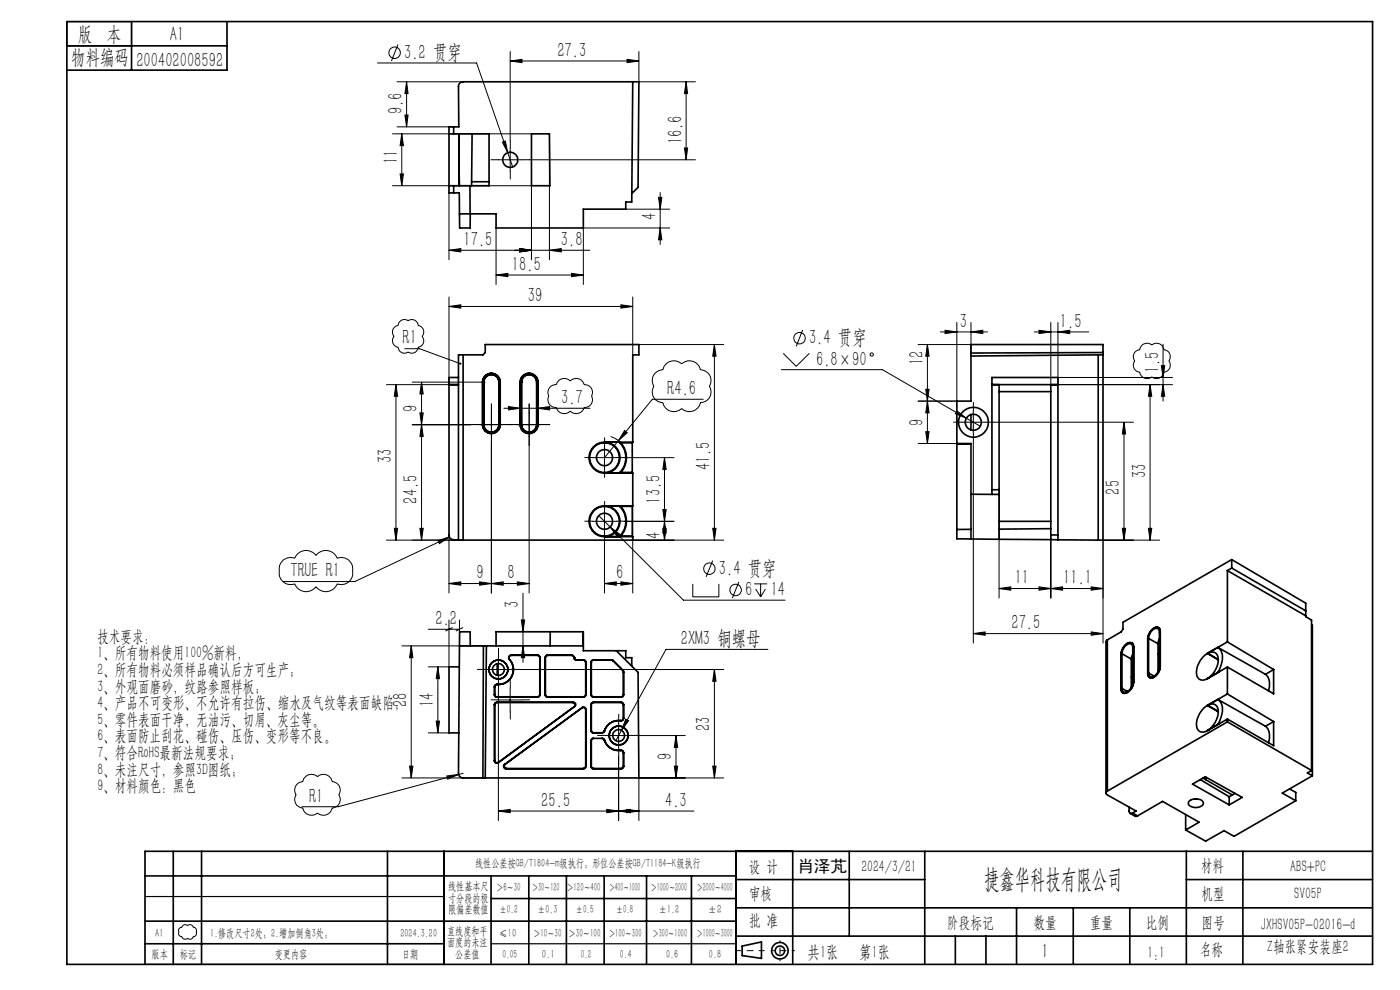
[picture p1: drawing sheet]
<svg xmlns="http://www.w3.org/2000/svg" width="297mm" height="210mm" viewBox="0 0 297 210" stroke-linecap="round" stroke-linejoin="round" font-family="sans-serif">
<g fill="none" stroke="#000" stroke-width=".21">
<path d="M80.1 13.4h21l6.6 19M84.2 17.3h14M84.4 9.4l-1.4 3.5M86.3 17.3v9.6M86.3 17.3l.3 2.6h-.7zM108.2 12.9l2.5-.3v.7zM108.2 10.9v18.9M108.2 12.9h27.3M133 12.6l2.5 .3-2.5 .4zM135.5 10.9v6.4h12M145.6 17.3v16.6M145.6 17.3l.3 2.6h-.7z"/>
<path d="M83.3 39.4h29.4v15.7M83.3 28.4h29.4M84.2 26.9h12M84.9 36.9h.7l-.4 2.5zM85.2 28.4v11M85.2 28.4l.4 2.5h-.7zM85.9 24.4h.7l-.3 2.5zM105.7 33.9h5M106.6 30.2l.6-.3 .5 2.5zM107.7 32.4l1.1 3M108.2 31.4v5M112.3 33.9h35.2"/>
<path d="M116.6 28.4v26.7M145.2 31.4h.7l-.3 2.5zM95.2 53.1l2.6-.4v.7zM95.2 53.1h29.9M95.2 40.9v14.2M105.2 58.3l2.5-.3v.7zM105.2 48.4v12M105.2 58.3h18.6M110.2 52.7l2.5 .4-2.5 .3zM116.6 53.1l2.5-.4v.7zM121.2 58l2.6 .3-2.6 .4zM132.8 44.4h9.3"/>
<path d="M139.7 41.9h.7l-.3 2.5zM140.1 48.4l.3 2.5h-.7zM140.1 40.8v11M142.1 48.4h-18.3v12M84.9 68.1a1.32 1.32 0 0 1 1.7-.1 1.32 1.32 0 0 1 2.1 1 1.39 1.39 0 0 1 .8 2.4 1.37 1.37 0 0 1 .3 1.4 1.37 1.37 0 0 1-1.1 .9 1.34 1.34 0 0 1-2.1 1 1.35 1.35 0 0 1-2.1-1 1.37 1.37 0 0 1-.9-2.3 1.42 1.42 0 0 1 .9-2.4zM85.9 74h3.1l8.6 3.1M95.2 65l2.6-.3v.7zM95.2 63v18.6h-13.2M95.2 65h39M131.7 64.7l2.5 .3-2.5 .4zM134.2 63v12.3M135.5 73.1h18"/>
<path d="M138.9 79.3l.1-.2a2.31 2.31 0 0 1 1.6-.7 2.4 2.4 0 0 1 4-1.2 2.4 2.4 0 0 1 4 1.2 2.29 2.29 0 0 1 1.9 3.5 2.25 2.25 0 0 1-1.9 3.5 2.4 2.4 0 0 1-4 1.3 2.4 2.4 0 0 1-4-1.3 2.25 2.25 0 0 1-1.9-3.5 2.28 2.28 0 0 1 .2-2.6zM151.6 73.1l.3 2.5h-.7zM151.6 73.1v41.5M165.8 78.4h21.4l17.8 10.3M166.2 75l2.7 2.7 2.8-2.7M170.3 70l-1.4 3.5M194.8 73.1h11.2M196.7 73.1l.4 2.5h-.7zM196.7 73.1v21M199.5 70.4h10M200.5 70.1l2.5 .3-2.5 .4zM203 68.4v16.7h-8.2"/>
<path d="M206 70.4l2.5-.3v.7zM206 68.4v7.1M219.4 70.4h11.6M220.4 70.1l2.5 .3-2.5 .4zM222.9 68.4v13.2h25.8M224.4 70.4l2.5-.3v.7zM224.4 68.4v13.2M240.8 74.6l.2-.1a1.24 1.24 0 0 0 1-1 1.59 1.59 0 0 1 2.3-.3 1.56 1.56 0 0 1 2.6 1 1.48 1.48 0 0 1 1.1 2.3 1.5 1.5 0 0 1-1.1 2.4 1.56 1.56 0 0 1-2.6 1 1.54 1.54 0 0 1-2.5-1 1.5 1.5 0 0 1-1.1-2.4 1.46 1.46 0 0 1 .1-1.9zM246.4 77.6h.7l-.4 2.5zM246.7 73v12.1M84 81.6v33M84 81.6l.3 2.5h-.7z"/>
<path d="M87.5 90.1h12.4M87.5 81.1h14.9M89.1 87.6h.7l-.4 2.5zM89.4 90.1l.4 2.5h-.7zM89.4 81.1l.4 2.5h-.7zM89.4 81.1v33.5M101.7 90.1h5.1M104.2 94.4v31.4M104.2 87.6v5M106.9 86.6h18.3M107.9 86.2l2.5 .4-2.5 .4zM109.7 90.1h5"/>
<path d="M112.3 87.6v5M112.3 94.4v31.4M114.1 86.6l2.5-.4v.8zM116.7 82.1a1.7 1.7 0 0 1 1.3-.5 1.75 1.75 0 0 1 3-.8 1.76 1.76 0 0 1 2.9 .8 1.64 1.64 0 0 1 1.6 2.4 1.61 1.61 0 0 1-1.6 2.4 1.75 1.75 0 0 1-2.9 .8 1.76 1.76 0 0 1-3-.8 1.65 1.65 0 0 1-1.6-2.4 1.71 1.71 0 0 1 .3-1.9zM125.7 97.1h5M128.2 94.6v5M129.5 92.6l.9 .3 1.3 1M131.2 93.5l-3 3.6M132.4 97.1h10.6M132.5 91.3l.6 .5-1.9 1.7zM141 97.1v17.5M141 97.1l.3 2.5h-.7z"/>
<path d="M149.2 84.7h-10.8l-7.2 8.8M194.8 94.1h8.2M196.4 91.6h.7l-.4 2.5zM196.4 82.6h.7l-.4 2.5zM196.7 85.1l.4 2.5h-.7zM203 87.2l2 1.5-2.3-.9zM204 89.6h5M205 88.7l3 1.7M206.5 87.1v5M206.5 93.8v42.6M210.7 89.6h29.8M224.4 80.1h24.3"/>
<path d="M238.4 89.6l.4 2.5h-.7zM238.4 89.6v25M244 81.6l.3 2.5h-.7zM244 81.6v33M246.7 81.6l.4 2.5h-.7zM60 118.9l.2-.2a2.58 2.58 0 0 1 2.3-.3 2.61 2.61 0 0 1 4.5-.6 2.61 2.61 0 0 1 4.5 .6 2.49 2.49 0 0 1 3.3 2.9 2.45 2.45 0 0 1-3.3 2.6 2.61 2.61 0 0 1-4.5 .6 2.61 2.61 0 0 1-4.5-.6 2.51 2.51 0 0 1-3.3-3 2.36 2.36 0 0 1 .8-2zM83.6 112.1h.7l-.3 2.5zM89.1 112.1h.7l-.4 2.5zM92.9 114.7l2.4-.8-2.1 1.4zM95.2 113.5v12.3M95.3 113.9l-20 9.5h-15.2M98.2 114.6h-16.2"/>
<path d="M125.7 110.6h5M127 109.4l18 17.9h21.5M128.2 114.8v11M128.2 108.1v5M129.4 111.8l2 1.5-.4 .5zM134.2 107.3v18.5M134.2 114.6h19.3M140.6 108.1h.7l-.3 2.5zM140.6 112.1h.7l-.3 2.5zM141 110.6l.3 2.5h-.7zM143 110.6h-10.6M151.2 118.9l-1.4 3.5"/>
<path d="M151.2 112.1h.7l-.3 2.5zM211.9 103.9v23M222.9 113.5v13.4M238.1 112.1h.7l-.4 2.5zM243.6 112.1h.7l-.3 2.5zM246 114.6h-12v21.8M85.3 137h17.9M87.2 137l.4 2.5h-.7zM87.2 137v28M90.8 133.5h6.7M95.2 123.8l2.6-.4v.7zM95.2 131.5v10h-4.3"/>
<path d="M96 133.1l-1.5 .7M97.5 131.5v5.5M98.2 133.1l-1.4 .7M101.7 123.4l2.5 .4-2.5 .3zM104.2 123.8l2.6-.4v.7zM105.7 139.5v5M109.7 123.4l2.6 .4-2.6 .3zM110.6 131.5h.7l-.4 2.5zM110.9 125.9v14.6M110.9 137l.4 2.5h-.7zM112.3 123.8h-17.1M128.2 123.8l2.5-.4v.7z"/>
<path d="M128.2 123.8h6M131.7 123.4l2.5 .4-2.5 .3zM147 123.9v2.7h5.5v-2.7M156.7 123.4l-1.3 3.5M160 123.9h2.7M160.3 124.9l1.1 1.7M161.4 123.9v2.7M162.4 124.9l-1 1.7M162.9 137.8h-21.6l-10.7 19.3M206.5 134.4l2.5-.4v.8zM206.5 134.4h27.5M211.9 124.8l2.5-.3v.7z"/>
<path d="M211.9 124.8h22.1M220.4 124.5l2.5 .3-2.5 .4zM222.9 124.8l2.5-.3v.7zM231.5 124.5l2.5 .3-2.5 .4zM231.5 134l2.5 .4-2.5 .4zM90.9 155.5h4.4M92.5 153h.7l-.3 2.5zM92.9 141.5l.3 2.5h-.7zM92.9 141.5v14M103.2 142h5M105.7 146.5v27.6M105.7 148.5h5"/>
<path d="M108.2 146v5M110.2 142h43.3M128.7 156h5M131.2 153.5v5M132.8 152.6l.5 .3-1.5 2zM135.7 156h9.7M143.4 156l.4 2.5h-.7zM143.4 156v9M151.6 142l.3 2.5h-.7zM151.6 142v23M63 166.3l.7-.4 .5-.1a1.87 1.87 0 0 1 3.1-1.1 1.87 1.87 0 0 1 3.1 1.1 1.77 1.77 0 0 1 1.5 2.8 1.76 1.76 0 0 1-1.5 2.8 1.9 1.9 0 0 1-3.1 1.1 1.9 1.9 0 0 1-3.1-1.1 1.78 1.78 0 0 1-1.4-2.8 1.75 1.75 0 0 1 .2-2.3zM85.3 165h17.6"/>
<path d="M86.9 162.5h.7l-.4 2.5zM94.8 164.6l2.5-.3-2.3 1zM97.3 164.3l-25.5 6.8h-7.8M98.2 164l-.9 .3M105.7 172l2.5-.3v.7zM105.7 172h41.5M128.7 171.7l2.5 .3-2.5 .4zM131.2 172l2.5-.3v.7zM131.2 160.5v13.6M133 171.7l2.5 .3-2.5 .4zM143.1 162.5h.7l-.4 2.5zM151.2 162.5h.7l-.3 2.5z"/>
<path d="M153.5 165h-18v9.1M38 197l.1-.2a.67 .67 0 0 0 .7-.5 .73 .73 0 0 1 1 0 .82 .82 0 0 1 1.3 .4 .82 .82 0 0 1 .6 1.1v.1a.68 .68 0 0 1-.7 .8 .71 .71 0 0 1-1.2 .3 .71 .71 0 0 1-1.2-.3 .73 .73 0 0 1-.7-1.1z"/>
<circle cx="83.7" cy="11.2" r="1.21"/>
<circle cx="169.6" cy="71.7" r="1.2"/>
<circle cx="184.9" cy="75.2" r=".34"/>
<circle cx="150.5" cy="120.6" r="1.2"/>
<circle cx="156.1" cy="125.1" r="1.21"/>
</g>
<g fill="none" stroke="#000" stroke-width=".35">
<path d="M14.2 4.6h277v200h-277zM14.2 9.7h34M27.9 4.6v10.3M48.2 4.6v10.3h-34M134.2 17.3l-.2 25.6h-1.2v1.5h-9v4h-18.6v-3h-7.7M95.2 28.4h1M95.2 39.4h1M96.2 26.9h1.1v-8.5a1.02 1.02 0 0 1 .9-1.1h37.3l-.1 22.4-1.4 1.4M96.2 26.9h-1v14h1M96.2 28.4h7.6v11h-7.6M96.2 26.9v1.5M96.2 39.4v1.5"/>
<path d="M97.3 28.4l.1 11M99.7 39.4v6M100 38.5l3.8 .1M100 38.5v.9M100.2 28.4l-.2 10.1M112.7 28.4h3.9l.1 11h-4zM96.2 40.9h1.2l.1 4.5M97.5 45.4v3h2.2l.1-3M98.2 75.3h-.9v39.3h.9M98.2 75.3v39.3M98.2 75.3h4.2l.5-.5v-1.7h32.6v2.2h-1.3v18.5M102.9 79.8a1.88 1.88 0 0 1 2-.5 1.88 1.88 0 0 1 1.2 1.8v9a1.87 1.87 0 0 1-1.9 1.8 1.87 1.87 0 0 1-1.8-1.8v-9.2z"/>
<path d="M110.7 79.9a1.89 1.89 0 0 1 2.1-.6 1.89 1.89 0 0 1 1.3 1.8v9a1.87 1.87 0 0 1-1.8 1.8 1.87 1.87 0 0 1-1.9-1.8v-9.2zM233 75.3h1M233 75.3v39.3M233 75.3l-27 .2M234 74.8l-28 .1M95.2 81.6h2.1M97.3 80.1h-2.1v33.4a1.02 1.02 0 0 0 1 1h1.1M102.6 90.1a1.61 1.61 0 0 0 1.6 1.6 1.61 1.61 0 0 0 1.6-1.6M102.6 90.1h.1M102.6 81.1a1.62 1.62 0 0 1 1.6-1.7 1.62 1.62 0 0 1 1.7 1.7M102.6 81.1h.1M102.6 81.1v9"/>
<path d="M105.8 90.1h.1M105.8 81.1v9M105.8 81.1h.1M110.6 81.1a1.62 1.62 0 0 1 1.7-1.7 1.62 1.62 0 0 1 1.6 1.7M110.6 90.1a1.62 1.62 0 0 0 1.7 1.6 1.62 1.62 0 0 0 1.6-1.6M110.6 90.1h.1M110.6 81.1h.1M110.6 81.1v9M113.8 90.1h.1M113.8 81.1h.1M113.8 81.1v9M128.2 93.9a3.1 3.1 0 0 1 3.2 3.2 3.1 3.1 0 0 1-3.2 3.1"/>
<path d="M128.2 93.9a3.1 3.1 0 0 0-3.1 3.2 3.1 3.1 0 0 0 3.1 3.1M128.2 93.8a3.3 3.3 0 0 0-3.2 3.3 3.3 3.3 0 0 0 3.2 3.3M128.2 93.8h6M128.2 93.8v.1M128.4 93.8l-.2 .1M128.4 93.8a3.3 3.3 0 0 1 3.1 3.3 3.3 3.3 0 0 1-3.1 3.3M128.4 93.8h.1M131.6 94a4.6 4.6 0 0 1 0 6.2M131.6 93.8v.2M131.7 93.9l-.1 .1M131.7 93.9a4.6 4.6 0 0 1 0 6.3M131.7 93.9h2.4"/>
<path d="M134.1 93.9v6.3M134.2 93.8l-.1 .1M206 87.9v3.3M206 94.1l-3 .1v20.1l8.9 .1M210.4 81.6h14M211.9 81.6v22.3M211.9 83.1h11M222.9 81.6v31.9M128.2 100.2l.2 .2M128.2 113.7l.2 .1M128.2 107.4a3.2 3.2 0 0 1 3.2 3.2 3.2 3.2 0 0 1-3.2 3.1M128.2 107.4a3.2 3.2 0 0 0-3.1 3.2 3.2 3.2 0 0 0 3.1 3.1"/>
<path d="M128.2 107.3a3.3 3.3 0 0 0-3.2 3.3 3.3 3.3 0 0 0 3.2 3.2M128.2 100.4h6M128.2 107.3h6M128.2 113.8h6M128.2 100.2v.2M128.2 107.3v.1M128.2 113.7v.1M128.4 100.4h.1M128.4 113.8h.1M128.4 107.3l-.2 .1M128.4 107.3a3.3 3.3 0 0 1 3.1 3.3 3.3 3.3 0 0 1-3.1 3.2M128.4 107.3h.1"/>
<path d="M131.6 100.2h.1M131.6 113.7h.1M131.6 107.5a4.6 4.6 0 0 1 0 6.2M131.6 100.2v.2M131.6 107.3v.2M131.6 113.7v.1M131.7 107.4l-.1 .1M131.7 107.4a4.6 4.6 0 0 1 0 6.3M131.7 100.2h2.4M131.7 107.4h2.4M131.7 113.7h2.4M134.1 100.2l.1 .2"/>
<path d="M134.1 113.7l.1 .1M134.1 107.4v6.3M134.2 107.3l-.1 .1M134.2 100.4v6.9M134.2 113.8v.8h-36M206 114.3v-20.2h-3v-9h3v-12h28v41.5h-1M206 104.8l4.4 .1M206 112.3h-3M210.4 103.9v1M210.4 103.9v-23.8h14v33.4M210.4 103.9h1.5M210.4 104.9h1.5"/>
<path d="M211.9 103.9v1M211.9 104.9v9.5M211.9 114.4l11 .1M211.9 110.6h11M222.9 113.5v1M222.9 113.5h1.5M222.9 114.5h1.5M222.9 112.1l-11 .1M224.4 113.5v1M224.4 114.5l8.6 .1M261.3 118.7l-23.1 13.3v1.4l-.3 .6-3 1.7M261.3 118.7v1.8"/>
<path d="M261.3 118.7l15.7 9.2v2.9l1.2 .7v31.9M97.5 137l-.2 27a.97 .97 0 0 0 .9 1h37.3l-.1-22.4-4.7-4.6M97.5 137h26.3M97.5 137v-3h2.2l.1 3M102.6 137l-.2 28M103.2 137l-.3 28M105.2 137v-3h18.6v4h9v1.5h1.2v1.8M108.1 139.9a3.2 3.2 0 0 1 .4 3.5 3.2 3.2 0 0 1-3 1.8M108.1 139.9a3.2 3.2 0 0 1 .5 3.5 3.2 3.2 0 0 1-3.1 1.8M108.1 139.9h.1M108.5 139a.57 .57 0 0 0-.5 .3 .57 .57 0 0 0 .1 .6M108.5 139a.5 .5 0 0 0-.5 .3 .5 .5 0 0 0 .1 .6"/>
<path d="M108.5 139h5.6M108.5 139h5.5M108.5 139h.1M114 139l.4 .2 .1 .3M114.1 139l.4 .2v.3M114.1 139h-.1M114.5 139.5v7.8M114.5 139.5v7.9M114.5 139.5h.1M115.6 139.5v7.9M115.6 139.5h.1M115.7 139.5v7.8"/>
<path d="M116.1 139l-.3 .1-.2 .4M116.1 139h5.2M116.1 139h.1M116.2 139l-.3 .1-.2 .4M116.2 139h5M116.7 134v3M121.2 139l.4 .2 .1 .3M121.3 139l.4 .2 .1 .3M121.3 139h-.1M121.7 139.5h.1M121.7 139.5l.1 .3 .4 .2M121.8 139.5l.2 .3 .3 .2"/>
<path d="M121.8 139.5h.1M121.8 139.5h-.1M122.3 140h1.5M122.3 140h-.1M123.6 134v3M123.8 140l.4 .2 .1 .3M123.8 140h.1M125.9 140l-.4 .1-.1 .4M125.9 140h3.8M125.9 140h.1M129.7 140l.4 .1M129.7 140h.1"/>
<path d="M234.9 135.7l-.3 .4v32.1M234.9 135.7v32.1M238 138.7a1.97 1.97 0 0 1 2-2.1l.3 .6v7.5a1.97 1.97 0 0 1-1.9 2.1l-.3-.2-.1-.6M238 138.7v7.3M238 138.7l2 1.1M238.9 136.6a.87 .87 0 0 1 1.1-.3 .87 .87 0 0 1 .5 1v7.3a2.36 2.36 0 0 1-2.2 2.4 .83 .83 0 0 1-.5-.9v-7.5l.4-1.1zM240 139.8v6M240.3 138.7l-.3 1.1M243.7 135.4a1.97 1.97 0 0 1 1.9-2.1l.4 .6v7.5a1.99 1.99 0 0 1-2 2.1l-.3-.3v-.4M243.7 135.4v7.4M243.7 135.4l2 1.2M244.5 133.5l.1-.1a.84 .84 0 0 1 1-.3 .84 .84 0 0 1 .5 .9v7.3a2.56 2.56 0 0 1-1.9 2.5 .87 .87 0 0 1-.7-.9v-7.5l.4-1.3z"/>
<path d="M245.7 136.6v5.9M245.7 138.7l.3 .2M246 135.5l-.3 1.1M256.1 138.6a4.7 4.7 0 0 0-2.1 5 1.4 1.4 0 0 0 2.1 .4l4.3-2.5M256.1 138.6l2.3 1.4M256.2 138.6a1.47 1.47 0 0 1 1.8 0 1.47 1.47 0 0 1 .4 1.7 5.2 5.2 0 0 1-2.2 3.6M256.2 138.6h.1M256.2 138.6l2.2 1.3M258.5 137.4l10 5.6M258.5 137.4a3.3 3.3 0 0 1 .5 3.9l-.5 1.2M258.5 137.4v-.1l-2.3 1.3M260.4 121v15.2"/>
<path d="M260.4 136.2l-4.3 2.4M260.4 136.2l9.8 5.8M260.4 121l16.6 9.6M261.3 120.5l-.9 .5M261.3 120.5l15.7 9.1M278.2 132.6l.2 .1v31.9M97.4 141.5h-2.1v14h2M104.9 147.4l.1 .3 .4 .2M104.9 145.7v1.7M104.9 149.5v11.9M104.9 145.7h.1M104.9 149.5h.1"/>
<path d="M105 147.3v.3l.4 .2M105 147.3l-.1 .1M105 145.7v1.6M105 149.5v11.8M105.4 149l-.4 .1-.1 .4M105.4 147.9h8.7M105.4 149h16.2M105.4 149h.1M105.4 149l-.4 .3v.2M105.4 147.8v.1M105.4 147.8h8.6M105.4 149h16.1"/>
<path d="M105.5 145.2a.55 .55 0 0 0-.6 .5M105.5 145.2a.49 .49 0 0 0-.5 .5M105.5 140.8v2.5M105.5 145.2h.1M114 147.8l.1 .1M114.5 147.3l-.1 .4-.4 .1M114.5 147.3v.1M114.5 147.4l-.1 .3-.3 .2M115.6 147.4l.2 .3 .3 .2M115.7 147.3l.2 .4 .3 .1M115.7 147.3l-.1 .1M116.1 147.9h7.7"/>
<path d="M116.2 147.8l-.1 .1M116.2 147.8h7.6M121.5 149l.4 .3 .1 .4-.2 .2h.1M121.6 149l.5 .3-.2 .6M121.6 149h-.1M121.9 149.9l-16.2 11.9M122.2 140h1.6M123.4 150.2l.5-.1 .3 .2v.3l.1-.1M123.4 150.2l-16.2 11.9M123.5 150.1l.3-.1a.43 .43 0 0 1 .5 .5M123.5 150.1l-16.5 12.1M123.5 150.1l-.1 .1"/>
<path d="M123.8 140l.3 .2 .1 .3M123.8 147.8v.1M124.3 147.4l-.1 .3-.4 .2M124.3 147.4l-.2 .3-.3 .1M124.3 140.5v6.9M124.3 150.5v12.1M124.3 140.5h-.1M125.4 155l.1 .3 .4 .2M125.4 147.4l.1 .3 .4 .2M125.4 140.5v6.9M125.4 149.5v5.5M125.4 157.1v5.5"/>
<path d="M125.4 140.5h.1M125.4 149.5h.1M125.4 157.1h.1M125.4 147.3l.1 .3 .4 .2M125.4 154.9l.2 .4 .3 .2M125.4 147.3v.1M125.4 140.5v6.8M125.4 149.5v5.4M125.4 157.1v5.4M125.4 154.9v.1M125.9 149l-.4 .1-.1 .4M125.9 155.5h1.8"/>
<path d="M125.9 147.9h5.9M125.9 149h5.9M125.9 149h.1M125.9 140l-.3 .2-.2 .3M125.9 149l-.4 .3-.1 .2M125.9 156.6l-.4 .2-.1 .3M125.9 147.8v.1M125.9 147.8h5.8M125.9 149h5.8M127.7 156.6l.5 .4M128.2 155.1h.1M128.2 155.1l-.5 .4"/>
<path d="M128.2 157h.1M128.2 157a3.2 3.2 0 0 0 3.5 2.2M128.2 157l-.3-.4h-2.1l-.3 .2-.1 .3M128.2 157a3.1 3.1 0 0 0 3.5 2.1M129.7 140l.4 .2M130.1 140.1l2.1 2.1M130.1 140.1v.1M130.1 140.2l2 2M131.7 159.1a.55 .55 0 0 1 .6 .6M131.7 152.9a3.2 3.2 0 0 0-3.5 2.2M131.7 152.9a3.1 3.1 0 0 0-3.5 2.2M131.7 159.2a.5 .5 0 0 1 .6 .5"/>
<path d="M131.7 152.9h.1M131.7 159.1v.1M131.7 149h.2l.4 .5M131.7 147.8l.1 .1M131.8 149l.4 .1 .1 .4M131.8 149h-.1M132.1 142.2l.2 .3M132.2 142.2l.1 .3M132.2 142.2h-.1M132.3 152.4a.5 .5 0 0 1-.6 .5M132.3 142.5v4.9M132.3 159.7v2.9"/>
<path d="M132.3 142.5h.1M132.3 152.4h.1M132.3 159.7h.1M132.3 152.4a.51 .51 0 0 1-.6 .5M132.3 147.4l-.1 .3-.4 .2M132.3 147.4l-.3 .3-.3 .1M132.3 149.5v2.9M238 146l1.2 .7M240 143.6l.3 .2M243.7 142.8l1.1 .6M256.1 149.6a4.7 4.7 0 0 0-2.1 5 1.37 1.37 0 0 0 2.1 .4l4.3-2.5M256.1 149.6l2.3 1.4"/>
<path d="M256.2 143.9h.1M256.2 154.9h.1M256.2 149.6a1.46 1.46 0 0 1 1.8 0 1.46 1.46 0 0 1 .4 1.7 5.2 5.2 0 0 1-2.2 3.6M256.2 149.6h.1M256.2 149.6l2.2 1.3M258.5 148.4l10 5.6M258.5 148.4a3.2 3.2 0 0 1 .5 3.9l-.5 1.2M258.5 142.5h.1M258.5 142.5v.1l-2.3 1.3M258.5 148.4v-.1l-2.3 1.3M258.5 153.5v.1l-2.3 1.3M258.5 153.5l.1 .1"/>
<path d="M260.4 141.5v5.7M260.4 152.5v.6M260.4 147.2l-4.3 2.4M260.4 153.1l-25.5 14.7M260.4 153.1l17.8 10.3M260.4 152.5l9.8 5.7v-5.1M260.4 141.5l9.8 5.7v-5.2M260.4 147.2l9.8 5.9M268.5 143a3.1 3.1 0 0 1 .6 3.5M268.5 154a3.2 3.2 0 0 1 .6 3.6M270.2 153.1l-1.7 .9M270.2 142l-1.7 1"/>
<path d="M104.9 161.4l.3 .4h.5M105 161.3l.2 .4h.5v.1M105 161.3l-.1 .1M107 162.2l-.2 .4 .3 .4 .2 .1M107.2 162.1l-.2 .3v.4l.5 .2M107.2 162.1l-.2 .1M107.3 163.1h16.5M107.5 163l-.2 .1M107.5 163h16.3M123.8 163v.1M124.3 162.6l-.2 .3-.3 .2M124.3 162.6l-.2 .3-.3 .1"/>
<path d="M125.4 162.6l.1 .3 .4 .2M125.4 162.5l.1 .3 .4 .2M125.4 162.5v.1M125.9 163.1h5.9M125.9 163h5.8M125.9 163v.1M131.7 163l.1 .1M132.3 162.6l-.1 .3-.4 .2M132.3 162.6l-.3 .3-.3 .1M234.9 167.8a.43 .43 0 0 0-.3 .4 .43 .43 0 0 0 .3 .4l6.1 3.4-.8 .5M239.5 171.2v.8a.44 .44 0 0 0 .2 .5 .44 .44 0 0 0 .5 0M239.7 172.5l1.1 .6h.5"/>
<path d="M240.2 172.5l1.1 .6M241.3 173.1l5.3-3.1 7.8 4.4-2.9 1.7M251.5 172.8v3.3M252.3 169.9a2.09 2.09 0 0 1 3 .3 1.45 1.45 0 0 1-2 1.1l-.7-.2a.65 .65 0 0 1-.5-.5 .65 .65 0 0 1 .2-.7zM253 166.3l2.7-1.5 7.8 4.3-2.7 1.6zM253.5 169.5h.5M253.7 169.5h.1M254.6 165.4l6.2 3.6M255.2 165.1l6.2 3.5M255.8 164.8v.6M260.8 169v1.7M262 168.3l-1.2 .7"/>
<path d="M273.6 167.3l1.3 .8v1.8M274.9 169.9l-13.1 7.5-2.1-1.2-3.9 2.2-4.3-2.3M278.2 163.4l-.8 .6 1 .6M278.4 164.6l-6.4 3.6 2.9 1.7M30.8 195.4h125.4M30.8 185.8h125.4M36.8 180.6v24M42.8 180.6v24M82.2 180.6v24M94.2 180.6v24M104.2 185.8v18.8M104.2 190.6h52"/>
<path d="M112.2 185.8v18.8M120.2 185.8v18.8M128.2 185.8v18.8M137.2 185.8v18.8M146.7 185.8v18.8M156.2 180.6v24M156.2 186.6h40M156.2 198.6h135M156.2 192.6h135M168.2 180.6v24M180.2 180.6v18M196.2 180.6v24"/>
<path d="M202.7 198.6v6M209.2 198.6v6M215.7 192.6v12M227.7 192.6v12M239.7 192.6v12M251.7 186.6h39.5M251.7 180.6v24M263.7 180.6v24M291.2 180.6h-260.4v24M30.8 200.2h63.4M157.4 200.7l4.1-.9v3.5l-4.1-.6z"/>
<circle cx="108.2" cy="33.9" r="1.59"/>
<circle cx="128.2" cy="97.1" r="1.71"/>
<circle cx="206.5" cy="89.6" r="1.7"/>
<circle cx="206.5" cy="89.6" r="3.2"/>
<circle cx="128.2" cy="110.6" r="1.7"/>
<circle cx="105.7" cy="142" r="2"/>
<circle cx="105.7" cy="142" r="1.24"/>
<circle cx="131.2" cy="156" r="2"/>
<circle cx="131.2" cy="156" r="1.24"/>
<circle cx="165.5" cy="201.7" r="1.74"/>
<circle cx="165.5" cy="201.7" r="1"/>
</g>
<g fill="none" stroke="#000" stroke-width=".21" stroke-dasharray="15.2 1.3 1.3 1.3">
<path d="M105.8 33.9h-1.6M108.3 31.4v-1.6M108.3 36.4v1.6M110.8 33.9h1.6M101.8 90.1h-1.9M104.3 87.6v-1.9M104.3 92.6v1.8M104.3 90.1v-2.5M104.3 90.1h-2.5M104.3 90.1v2.5M104.3 90.1h2.5M106.8 90.1h1.8"/>
<path d="M109.8 90.1h-1.9M112.3 87.6v-1.9M112.3 92.6v1.8M112.3 90.1v-2.5M112.3 90.1h-2.5M112.3 90.1v2.5M112.3 90.1h2.5M114.8 90.1h1.8M125.8 97.1h-1.7M128.3 94.6v-1.7M128.3 99.6v1.7M130.8 97.1h1.7"/>
<path d="M204 89.6h-1.7M206.5 87.1v-1.7M206.5 92.1v1.7M209 89.6h1.7M125.8 110.6h-1.7M128.3 108.1v-1.7M128.3 113.1v1.7M130.8 110.6h1.7M105.8 139.5v-2M103.3 142h-2M105.8 144.5v2M105.8 148.5h-1.6"/>
<path d="M108.3 142h2M108.3 146v-1.6M108.3 151v1.6M110.8 148.5h1.6M128.8 156h-2M131.3 153.5v-2M131.3 158.5v2M133.8 156h2"/>
</g>
<path d="M162.1 201.7h-6" fill="none" stroke="#000" stroke-width=".21" stroke-dasharray="15.2 1.3 1.3 1.3" stroke-dashoffset="14.1"/>
<path d="M168.5 201.7h-4.8" fill="none" stroke="#000" stroke-width=".21" stroke-dasharray="15.2 1.3 1.3 1.3" stroke-dashoffset="14.7"/>
<path d="M165.5 199.6v4.2" fill="none" stroke="#000" stroke-width=".21" stroke-dasharray="15.2 1.3 1.3 1.3" stroke-dashoffset="15"/>
<path d="M14.2 4.6h13.7v5.1h-13.7zM30.8 190.2h63.4M30.8 204.6h63.4M104.2 200.2h52" fill="none" stroke="#000" stroke-width=".25"/>
<g fill="#000">
<path d="M97.4 77l.1-.1a.22 .22 0 0 1 .3 .1 .22 .22 0 0 1 .1 .2l-.3-.1 .3 .1-.3 .2z"/>
<path d="M145.2 31.4h.7l-.3 2.5zM145.6 17.3l.3 2.6h-.7z"/>
<path d="M121.2 58l2.6 .3-2.6 .4zM105.2 58.3l2.5-.3v.7z"/>
<path d="M131.7 64.7l2.5 .3-2.5 .4zM95.2 65l2.6-.3v.7zM101.7 123.4l2.5 .4-2.5 .3zM95.2 123.8l2.6-.4v.7z"/>
<path d="M151.6 73.1l.3 2.5h-.7zM151.2 112.1h.7l-.3 2.5zM89.4 90.1l.4 2.5h-.7zM89.1 112.1h.7l-.4 2.5zM89.4 81.1l.4 2.5h-.7zM89.1 87.6h.7l-.4 2.5zM141 110.6l.3 2.5h-.7zM140.6 112.1h.7l-.3 2.5zM244 81.6l.3 2.5h-.7zM243.6 112.1h.7l-.3 2.5zM238.4 89.6l.4 2.5h-.7zM238.1 112.1h.7l-.4 2.5zM143.4 156l.4 2.5h-.7zM143.1 162.5h.7l-.4 2.5zM151.6 142l.3 2.5h-.7zM151.2 162.5h.7l-.3 2.5zM92.9 141.5l.3 2.5h-.7zM92.5 153h.7l-.3 2.5zM87.2 137l.4 2.5h-.7zM86.9 162.5h.7l-.4 2.5z"/>
<path d="M196.4 82.6h.7l-.4 2.5zM196.7 73.1l.4 2.5h-.7z"/>
<path d="M83.6 112.1h.7l-.3 2.5zM84 81.6l.3 2.5h-.7zM140.6 108.1h.7l-.3 2.5zM141 97.1l.3 2.5h-.7zM84.9 36.9h.7l-.4 2.5zM85.2 28.4l.4 2.5h-.7zM85.9 24.4h.7l-.3 2.5zM86.3 17.3l.3 2.6h-.7zM140.1 48.4l.3 2.5h-.7zM139.7 41.9h.7l-.3 2.5zM196.4 91.6h.7l-.4 2.5zM196.7 85.1l.4 2.5h-.7zM246.7 81.6l.4 2.5h-.7zM246.4 77.6h.7l-.4 2.5zM110.9 137l.4 2.5h-.7zM110.6 131.5h.7l-.4 2.5z"/>
<path d="M104.2 123.8l2.6-.4v.7zM109.7 123.4l2.6 .4-2.6 .3zM129.4 111.8l1.6 2 .4-.5zM132.5 91.3l-1.3 2.2 1.9-1.7zM92.9 114.7l.3 .6 2.1-1.4zM106.6 30.2l1.1 2.2-.5-2.5zM206.5 134.4l2.5-.4v.8zM231.5 134l2.5 .4-2.5 .4zM200.5 70.1l2.5 .3-2.5 .4zM206 70.4l2.5-.3v.7zM203 87.2l-.3 .6 2.3 .9zM131.2 172l2.5-.3v.7zM133 171.7l2.5 .3-2.5 .4zM105.7 172l2.5-.3v.7zM128.7 171.7l2.5 .3-2.5 .4zM132.8 152.6l-1 2.3 1.5-2zM94.8 164.6l.2 .7 2.3-1z"/>
<path d="M131.7 123.4l2.5 .4-2.5 .3zM128.2 123.8l2.5-.4v.7zM114.1 86.6l2.5-.4v.8zM107.9 86.2l2.5 .4-2.5 .4zM133 12.6l2.5 .3-2.5 .4zM108.2 12.9l2.5-.3v.7zM116.6 53.1l2.5-.4v.7zM110.2 52.7l2.5 .4-2.5 .3zM110.2 52.7l2.5 .4-2.5 .3zM95.2 53.1l2.6-.4v.7zM220.4 124.5l2.5 .3-2.5 .4zM211.9 124.8l2.5-.3v.7zM224.4 70.4l2.5-.3v.7zM220.4 70.1l2.5 .3-2.5 .4zM231.5 124.5l2.5 .3-2.5 .4zM222.9 124.8l2.5-.3v.7z"/>
</g>
<text font-size="5.6" x="208.8" y="188.3">捷鑫华科技有限公司</text>
<g font-size="4.4">
<text x="16.5" y="8.6">版 本</text>
<text x="36.1" y="8.6">A1</text>
<text x="15.1" y="13.7">物料编码</text>
<text x="28.9" y="14.2">200402008592</text>
<text x="85.7" y="12.5">3.2 贯穿</text>
<text x="118.2" y="12">27.3</text>
<text x="85.4" y="24.3" transform="rotate(-90 85.4 24.3)">9.6</text>
<text x="84.4" y="34.8" transform="rotate(-90 84.4 34.8)">11</text>
<text x="144.7" y="30.6" transform="rotate(-90 144.7 30.6)">16.6</text>
<text x="139.2" y="46.7" transform="rotate(-90 139.2 46.7)">4</text>
<text x="98.3" y="52.2">17.5</text>
<text x="119" y="52.2">3.8</text>
<text x="108.6" y="57.5">18.5</text>
<text x="112" y="64.1">39</text>
<text x="203.6" y="69.5">3</text>
<text x="224.9" y="69.5">1.5</text>
<text x="85.4" y="73">R1</text>
<text x="171.6" y="73">3.4 贯穿</text>
<text x="173.1" y="77.5">6.8×90</text>
<text x="195.9" y="77.5" transform="rotate(-90 195.9 77.5)">12</text>
<text x="141.5" y="83.8">R4.6</text>
<text x="245.9" y="79.1" transform="rotate(-90 245.9 79.1)">1.5</text>
<text x="88.6" y="87.3" transform="rotate(-90 88.6 87.3)">9</text>
<text x="119.1" y="85.7">3.7</text>
<text x="195.9" y="90.4" transform="rotate(-90 195.9 90.4)">9</text>
<text x="83.1" y="98.3" transform="rotate(-90 83.1 98.3)">33</text>
<text x="150.7" y="99.8" transform="rotate(-90 150.7 99.8)">41.5</text>
<text x="243.1" y="101.5" transform="rotate(-90 243.1 101.5)">33</text>
<text x="88.6" y="106.8" transform="rotate(-90 88.6 106.8)">24.5</text>
<text x="140.1" y="106.8" transform="rotate(-90 140.1 106.8)">13.5</text>
<text x="237.6" y="104.9" transform="rotate(-90 237.6 104.9)">25</text>
<text x="140.1" y="114.4" transform="rotate(-90 140.1 114.4)">4</text>
<text x="61.6" y="122.5">TRUE R1</text>
<text x="101.1" y="122.9">9</text>
<text x="107.6" y="122.9">8</text>
<text x="130.7" y="122.9">6</text>
<text x="152.5" y="121.9">3.4 贯穿</text>
<text x="215.3" y="124">11</text>
<text x="225.6" y="124">11.1</text>
<text x="110.1" y="128.9" transform="rotate(-90 110.1 128.9)">3</text>
<text x="158.1" y="126.4">6</text>
<text x="163.5" y="126.4">14</text>
<text x="92.4" y="132.6">2.2</text>
<text x="144.4" y="136.9">2XM3 铜螺母</text>
<text x="214.6" y="133.5">27.5</text>
<text x="86.4" y="150" transform="rotate(-90 86.4 150)">28</text>
<text x="92" y="150" transform="rotate(-90 92 150)">14</text>
<text x="150.7" y="155" transform="rotate(-90 150.7 155)">23</text>
<text x="142.5" y="161.2" transform="rotate(-90 142.5 161.2)">9</text>
<text x="65.6" y="170.2">R1</text>
<text x="114.8" y="171.2">25.5</text>
<text x="141.1" y="171.2">4.3</text>
<text x="221" y="203.2">1</text>
</g>
<g font-size="3.8">
<text x="171.3" y="203.2">共1张</text>
<text x="182.3" y="203.2">第1张</text>
</g>
<g font-size="3.5">
<text x="20.7" y="136.1">技术要求：</text>
<text x="20.7" y="139.6">1、所有物料使用100%新料，</text>
<text x="20.7" y="143.2">2、所有物料必须样品确认后方可生产；</text>
<text x="20.7" y="146.7">3、外观面磨砂，纹路参照样板；</text>
<text x="20.7" y="150.2">4、产品不可变形、不允许有拉伤、缩水及气纹等表面缺陷；</text>
<text x="20.7" y="153.7">5、零件表面干净，无油污、切屑、灰尘等。</text>
<text x="20.7" y="157.3">6、表面防止刮花、碰伤、压伤、变形等不良。</text>
<text x="20.7" y="160.8">7、符合RoHS最新法规要求；</text>
<text x="20.7" y="164.3">8、未注尺寸，参照3D图纸；</text>
<text x="20.7" y="167.9">9、材料颜色：黑色</text>
<text x="158.9" y="184.9">设 计</text>
<text x="169.1" y="184.9">肖泽芃</text>
<text x="182.7" y="184.9">2024/3/21</text>
<text x="254.7" y="184.7">材料</text>
<text x="273.7" y="184.9">ABS+PC</text>
<text x="158.9" y="190.8">审核</text>
<text x="254.9" y="190.7">机型</text>
<text x="274.6" y="190.8">SV05P</text>
<text x="158.9" y="196.5">批 准</text>
<text x="200.9" y="196.9">阶段标记</text>
<text x="219.3" y="196.9">数量</text>
<text x="231.2" y="196.9">重量</text>
<text x="243.1" y="196.9">比例</text>
<text x="254.9" y="196.9">图号</text>
<text x="267.5" y="197.3">JXHSV05P-02016-d</text>
<text x="243.4" y="203.2">1:1</text>
<text x="254.5" y="202.5">名称</text>
<text x="268.8" y="201.8">Z轴张紧安装座2</text>
</g>
<g font-size="2.5">
<text x="100.8" y="184">线性公差按GB/T1804-m级执行；形位公差按GB/T1184-K级执行</text>
<text x="95.1" y="188.8">线性基本尺</text>
<text x="95.1" y="191.3">寸分段的极</text>
<text x="105.3" y="189.1">＞6～30</text>
<text x="112.9" y="189.1">＞30～120</text>
<text x="120.2" y="188.9">＞120～400</text>
<text x="129.2" y="188.9">＞400～1000</text>
<text x="138.1" y="189.1">＞1000～2000</text>
<text x="147.8" y="189.1">＞2000～4000</text>
<text x="95.1" y="193.8">限偏差数值</text>
<text x="105.9" y="193.8">±0.2</text>
<text x="114.1" y="193.8">±0.3</text>
<text x="122.2" y="193.8">±0.5</text>
<text x="130.7" y="193.8">±0.8</text>
<text x="139.8" y="193.8">±1.2</text>
<text x="150.2" y="193.8">±2</text>
<text x="32.2" y="203.2">版本</text>
<text x="32.9" y="198.7">A1</text>
<text x="38.1" y="203.2">标记</text>
<text x="44.6" y="198.7">1.修改尺寸2处；2.增加倒角3处；</text>
<text x="58.3" y="203.2">变更内容</text>
<text x="85" y="198.7">2024.3.20</text>
<text x="85.3" y="203.2">日期</text>
<text x="94.8" y="198.3">直线度和平</text>
<text x="94.8" y="200.7">面度的未注</text>
<text x="96.6" y="203.2">公差值</text>
<text x="105.9" y="198.7">≤10</text>
<text x="106.6" y="203.2">0.05</text>
<text x="113.2" y="198.7">＞10～30</text>
<text x="115" y="203.2">0.1</text>
<text x="120.6" y="198.7">＞30～100</text>
<text x="123.2" y="203.2">0.2</text>
<text x="129.1" y="198.7">＞100～300</text>
<text x="131.5" y="203.2">0.4</text>
<text x="138.4" y="198.7">＞300～1000</text>
<text x="141.3" y="203.2">0.6</text>
<text x="147.8" y="198.7">＞1000～3000</text>
<text x="150.4" y="203.2">0.8</text>
</g>
</svg>
